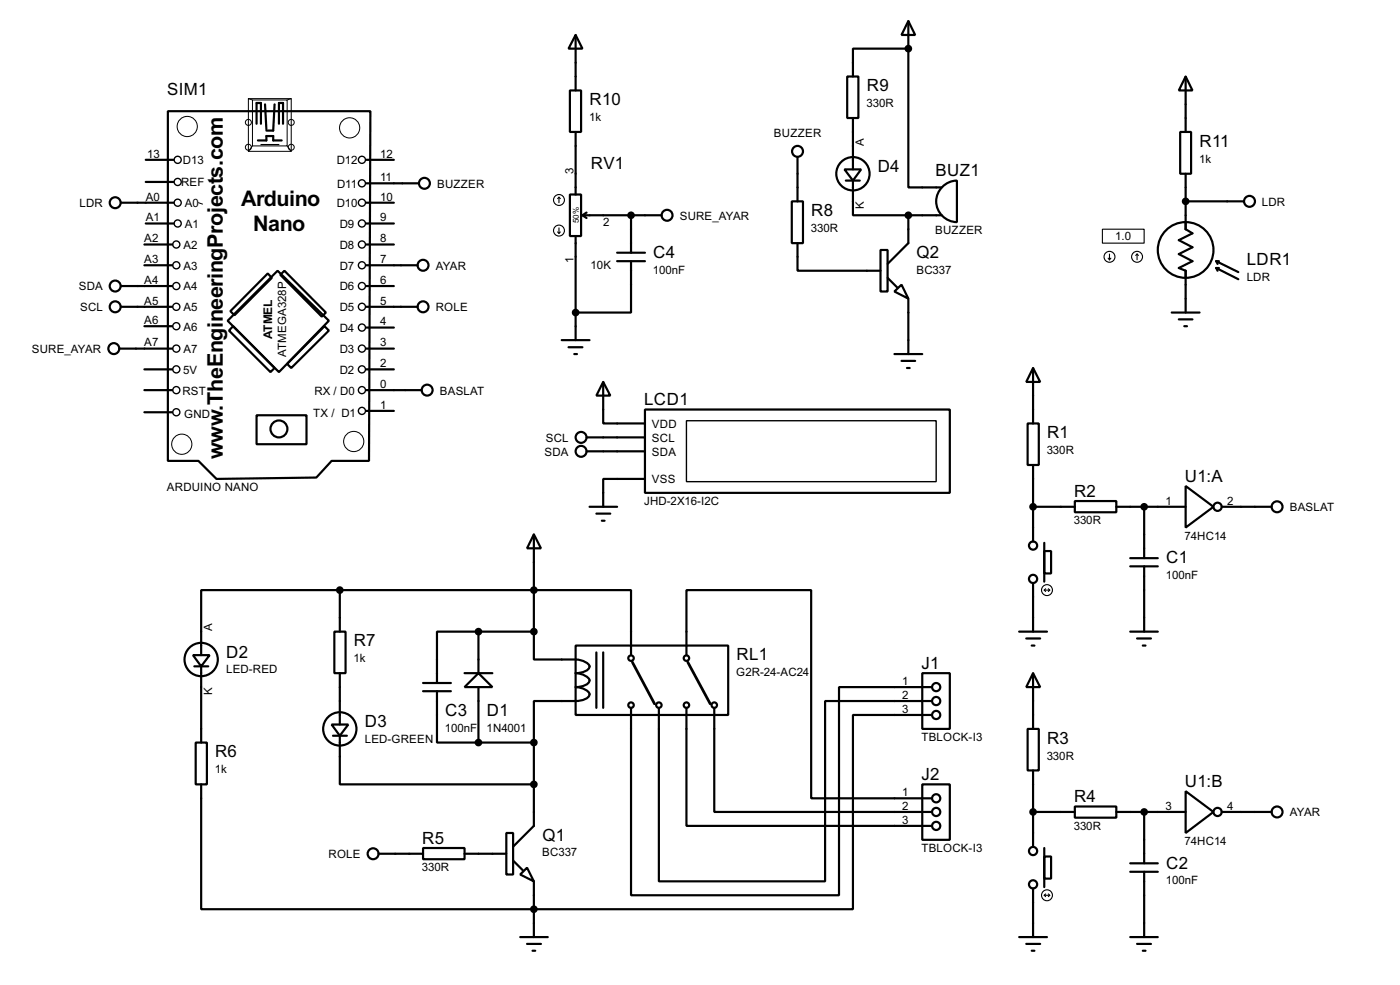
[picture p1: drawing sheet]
<svg xmlns="http://www.w3.org/2000/svg" width="256mm" height="180mm" viewBox="0 0 256 180" stroke-linecap="round" stroke-linejoin="round" font-family="sans-serif">
<g fill="none" stroke="#000" stroke-width=".4">
<path d="M48.6 19.1l.2 4.6M50.3 19.1l-.2 4.8h-1.3M104.4 16.6h2.1v7.6h-2.1zM105.5 6.4l1.2 2.5h-2.5zM105.5 6.4v10.2M155.2 14h2.1v7.6h-2.1zM166.4 3.9l1.3 2.5h-2.5zM166.4 8.9v25.4h6.1M166.4 8.9h-10.1v5.1M166.4 3.9v5M217.2 14l1.3 2.6h-2.5zM217.2 14v10.2"/>
<path d="M22.2 37.1h9.6M26.7 29.3h5.1M26.7 33.3h5.1M30.8 20.4h37.1l-.3 64h-6.8l-2.8 3-18.3 .3-3.3-3.3h-5.6zM47 22.7v-3.8h.8v3.8M47.3 25.7h1.5v-.8h1.3v.8h1.5M51.1 22.7v-3.8h.8v3.8M67.1 37.1h5.1M67.1 33.6h9.7M67.1 29.3h5.1M104.4 35.6h2.1v7.6h-2.1zM105.5 24.2v11.4"/>
<path d="M106.7 39.4h14.5M106.7 39.4l.8 .5M107.5 38.9l-.8 .5M115.6 39.4v6.9M145.1 36.9h2v7.6h-2zM146.1 28.8v8.1M154.7 31h3.1l-1.5 2.1zM155 33.1h2.5M156.3 33.1v6.3h10.1M156.3 21.6v9.4M166.4 39.4v5.1l-3.8 3.8M166.4 39.4h6.1"/>
<path d="M172.6 34.2a3.8 3.8 0 0 1 2.7-1.1v7.6a3.8 3.8 0 0 1-3.5-2.4 3.8 3.8 0 0 1 .8-4.1zM216.2 24.2h2v7.6h-2zM217.2 31.8v10.2l1.3 .7-2.5 1.3 2.5 1.3-2.5 1.2 2.5 1.3-2.5 1.3 1.2 .5v7.6M217.2 36.9h10.7M22.2 56.2h9.4M22.2 52.4h9.4M26.5 48.6h5.1M26.5 44.8h5.1M26.5 59.7h5.1M26.7 40.9h5.1M41.7 58.7l9.2-9.1 9.4 9.1-9.2 9.4zM42.7 59.7l7.6 7.7-.7 .7-7.6-7.6z"/>
<path d="M49.1 50.1l.7 .8-6.8 6.8-.8-.7zM51.4 50.3l.7-.7 7.6 7.6-.7 .8zM59.5 59.7l.8 .8-6.9 6.9-.8-.8zM67.1 48.6h9.4M67.1 56.2h9.4M67.1 52.4h5.1M67.1 60h5.1M67.1 44.8h5.1M67.1 40.9h5.1M105.5 43.2v19.1M113.1 46.3h5.1M113.1 47.8h5.1"/>
<path d="M115.6 47.8v9.4h-10.1M146.1 44.5v5.1h15.2M161.3 45.8h1.3v7.6h-1.3zM162.6 50.9l1.8 1.7M163.9 53.4l1.3-1.3 1.2 2.6zM166.4 54.7v10.1M214.7 57.2h5.1M216 58.5h2.5M217 59.7h.5M222.8 47.8h.5M222.8 49.1l4.1 2M222.8 49.1l.3 .5"/>
<path d="M222.8 49.1h.5M222.8 47.8l4.1 2M222.8 47.8l.3 .5M21.9 63.8h9.7M26.5 71.4h5.1M26.5 67.6h5.1M26.5 75.5h5.1M47 76h9.2v5.3h-9.2zM67.1 71.4h10.2M67.1 63.8h5.1M67.1 75.2h5.1M67.1 67.6h5.1"/>
<path d="M102.9 62.3h5.1M104.2 63.6h2.5M105.2 64.8h.5M110.5 69.9l1.3 2.5h-2.5zM110.5 69.9v7.6h7.7M118.2 75h55.8v15.2h-55.8zM163.9 64.8h5.1M165.2 66.1h2.5M166.2 67.4h.5M188.3 77.5h2v7.6h-2zM189.3 67.4l1.3 2.5h-2.6zM189.3 67.4v10.1"/>
<path d="M97.8 97.8l1.3 2.6h-2.5zM97.8 97.8v17.8M107.5 82.6h10.7M107.5 80.1h10.7M108 92.8h5.1M109.3 94h2.5M110.3 95.3h.5M118.2 87.7h-7.7v5.1M189.3 92.8h7.6M189.3 85.1v14M191.3 99.4v7.1M196.9 91.7h7.6v2.1h-7.6z"/>
<path d="M204.5 92.8h12.7M209.6 92.8v9.4M217.2 89l5.1 3.8-5.1 3.8zM223.8 92.8h9.2M35.4 119.9h3l-1.5 2.1zM61.3 115.6h2v7.6h-2zM62.3 108h-25.4v11.9M62.3 108h53.3v11.9M62.3 108v7.6M87.7 115.6h-7.6v9.4M87.7 115.6v7.6M87.7 115.6h10.1"/>
<path d="M97.8 115.6v5.1h5.1a7.1 7.1 0 0 1 4.3 .4l.7 .6a.87 .87 0 0 1-.7 1.2l-1.7 .3a2.76 2.76 0 0 1 2.5 1.3 1.5 1.5 0 0 1-1.3 1.1l-1.2 .2a2.67 2.67 0 0 1 2.5 1.3 1.5 1.5 0 0 1-1.3 1l-1.2 .2h-7.7v7.6M105.5 118.2h27.9v12.7h-27.9zM109.3 119.4v10.2M110.5 119.4v10.2M125.8 119.9v-11.9h22.8v38.1h22.1M186.7 115.6h5.1M188 116.9h2.6M189 118.2h.5M189.3 106.7v8.9M191.3 100.9h1.3v4.1h-1.3zM207.1 115.6h5M207.1 102.2h5"/>
<path d="M207.1 103.7h5M208.3 116.9h2.6M209.4 118.2h.5M209.6 103.7v11.9M35.6 122h2.6M35.9 135.9h2v7.7h-2zM36.9 122v13.9M60.8 132.6h3l-1.5 2.1zM61 134.7h2.6M62.3 134.7v8.9h35.5M62.3 123.2v9.4M77.5 125h5.1"/>
<path d="M77.5 126.5h5.1M80.1 126.5v9.4h7.6M85.1 123.2h5.1M87.7 123.2l2.5 2.6h-5.1zM87.7 125.8v10.1M87.7 135.9h10.1M97.8 135.9v15.3l-3.8 3.8M125.8 129.6v21.6h44.9M130.9 129.6v19h39.8M169 123.2h5v10.2h-5zM170.7 130.9h-14.4v35.5h-119.4v-22.8M170.7 125.8h-17v38.1h-38.1v-34.3"/>
<path d="M170.7 128.3h-19.5v33h-30.5v-31.7M188.3 133.4h2v7.6h-2zM189.3 123.2l1.3 2.6h-2.6zM189.3 123.2v10.2M69.4 156.3h8.1M77.5 155.2h7.6v2.1h-7.6zM85.1 156.3h7.7M92.8 152.5h1.2v7.6h-1.2zM94 157.5l1.8 1.8M169 143.6h5v10.1h-5zM189.3 141v14M189.3 148.6h7.6"/>
<path d="M191.3 156.8h1.3v4h-1.3zM191.3 155.2v7.2M196.9 147.6h7.6v2.1h-7.6zM204.5 148.6h12.7M207.1 158h5M207.1 159.6h5M209.6 148.6v9.4M209.6 159.6v11.9M217.2 144.8l5.1 3.8-5.1 3.9zM223.8 148.6h9.2M95.3 160.1l1.3-1.3 1.2 2.5zM95.3 171.5h5.1"/>
<path d="M96.6 172.8h2.5M97.6 174h.5M97.8 161.3v10.2M186.7 171.5h5.1M188 172.8h2.6M189 174h.5M189.3 162.6v8.9M207.1 171.5h5M208.3 172.8h2.6M209.4 174h.5"/>
<circle cx="21.1" cy="37.1" r="1"/>
<circle cx="77.7" cy="33.6" r="1"/>
<circle cx="122.2" cy="39.4" r="1"/>
<circle cx="146.1" cy="27.7" r="1"/>
<circle cx="156.2" cy="31.8" r="3.1"/>
<circle cx="228.9" cy="36.9" r="1"/>
<circle cx="21.1" cy="52.4" r="1"/>
<circle cx="21.1" cy="56.2" r="1"/>
<circle cx="77.5" cy="48.6" r="1"/>
<circle cx="77.5" cy="56.2" r="1"/>
<circle cx="217.2" cy="45.8" r="5.1"/>
<circle cx="20.8" cy="63.8" r="1"/>
<circle cx="51.1" cy="78.5" r="1.55"/>
<circle cx="78.2" cy="71.4" r="1"/>
<circle cx="106.4" cy="82.6" r="1"/>
<circle cx="106.4" cy="80.1" r="1"/>
<circle cx="189.2" cy="99.9" r=".75"/>
<circle cx="223" cy="92.8" r=".75"/>
<circle cx="233.9" cy="92.8" r="1"/>
<circle cx="189.2" cy="106" r=".75"/>
<circle cx="36.8" cy="120.7" r="3.1"/>
<circle cx="62.2" cy="133.4" r="3.1"/>
<circle cx="115.6" cy="120.5" r=".5"/>
<circle cx="115.6" cy="129.1" r=".5"/>
<circle cx="120.7" cy="129.1" r=".5"/>
<circle cx="125.7" cy="120.5" r=".5"/>
<circle cx="125.7" cy="129.1" r=".5"/>
<circle cx="130.8" cy="129.1" r=".5"/>
<circle cx="171.5" cy="125.8" r=".75"/>
<circle cx="171.5" cy="128.3" r=".75"/>
<circle cx="171.5" cy="130.9" r=".75"/>
<circle cx="68.3" cy="156.3" r="1"/>
<circle cx="171.5" cy="146.1" r=".75"/>
<circle cx="171.5" cy="148.6" r=".75"/>
<circle cx="171.5" cy="151.2" r=".75"/>
<circle cx="189.2" cy="155.8" r=".75"/>
<circle cx="223" cy="148.6" r=".75"/>
<circle cx="233.9" cy="148.6" r="1"/>
<circle cx="189.2" cy="161.9" r=".75"/>
</g>
<circle cx="166.4" cy="8.9" r=".2" fill="#000"/>
<g fill="none" stroke="#000" stroke-width=".18">
<path d="M45.5 18.1h7.9v9.6h-7.9zM45.5 18.1l.8 .2M46.3 18.3h6.3v8.4h-6.3zM53.4 18.1l-.8 .2M36.4 37.1l.7 .3M46.3 26.7l-.8 1M52.6 26.7l.8 1"/>
<circle cx="34.3" cy="23.2" r="1.85"/>
<circle cx="45.5" cy="27" r=".55"/>
<circle cx="45.5" cy="22.4" r=".55"/>
<circle cx="53.3" cy="22.4" r=".55"/>
<circle cx="53.3" cy="27" r=".55"/>
<circle cx="64" cy="23.4" r="1.85"/>
<circle cx="33.3" cy="81.3" r="1.85"/>
<circle cx="64.8" cy="80.8" r="1.85"/>
</g>
<g fill="none" stroke="#000" stroke-width=".25">
<path d="M125.8 77h45.7v11.2h-45.7z"/>
<circle cx="32.5" cy="29.3" r=".65"/>
<circle cx="32.5" cy="33.3" r=".65"/>
<circle cx="32.5" cy="37.1" r=".65"/>
<circle cx="66.3" cy="29.3" r=".65"/>
<circle cx="66.3" cy="33.6" r=".65"/>
<circle cx="66.3" cy="37.1" r=".65"/>
<circle cx="32.3" cy="48.6" r=".65"/>
<circle cx="32.3" cy="52.4" r=".65"/>
<circle cx="32.3" cy="44.8" r=".65"/>
<circle cx="32.3" cy="59.7" r=".65"/>
<circle cx="32.3" cy="56.2" r=".65"/>
<circle cx="32.5" cy="40.9" r=".65"/>
<circle cx="66.3" cy="44.8" r=".65"/>
<circle cx="66.3" cy="52.4" r=".65"/>
<circle cx="66.3" cy="60" r=".65"/>
<circle cx="66.3" cy="40.9" r=".65"/>
<circle cx="66.3" cy="48.6" r=".65"/>
<circle cx="66.3" cy="56.2" r=".65"/>
<circle cx="32.3" cy="67.6" r=".65"/>
<circle cx="32.3" cy="63.8" r=".65"/>
<circle cx="32.3" cy="71.4" r=".65"/>
<circle cx="32.3" cy="75.5" r=".65"/>
<circle cx="66.3" cy="63.8" r=".65"/>
<circle cx="66.3" cy="75.2" r=".65"/>
<circle cx="66.3" cy="71.4" r=".65"/>
<circle cx="66.3" cy="67.6" r=".65"/>
</g>
<g fill="none" stroke="#000" stroke-width=".2">
<path d="M47.8 26.5h3.3M102.4 36.1l-.2 .3M102.4 36.1l.3 .3M102.4 36.1v1M102.2 42.5l.2 .2M102.4 41.7v1M102.7 42.5l-.3 .2M202 42h7.6v2.5h-7.6zM203 47.3l.3 .3M203.3 46.5v1.1M203.5 47.3l-.2 .3M208.3 46.5l-.2 .3"/>
<path d="M208.3 46.5l.3 .3M208.3 46.5v1.1M191.3 108h1M191.3 108l.3 .3M191.6 107.8l-.3 .2M192.1 107.8l.2 .2M192.3 108l-.2 .3M191.3 163.9h1M191.3 163.9l.3 .2M191.6 163.6l-.3 .3M192.1 163.6l.2 .3M192.3 163.9l-.2 .2"/>
<circle cx="102.4" cy="36.6" r="1"/>
<circle cx="102.4" cy="42.2" r="1"/>
<circle cx="203.2" cy="47" r="1"/>
<circle cx="208.3" cy="47" r="1"/>
<circle cx="191.8" cy="108" r="1"/>
<circle cx="191.8" cy="163.9" r="1"/>
</g>
<g fill="#000" stroke="#000" stroke-width=".4">
<circle cx="166.4" cy="8.9" r=".5"/>
<circle cx="115.6" cy="39.4" r=".5"/>
<circle cx="166.4" cy="39.4" r=".5"/>
<circle cx="217.2" cy="36.9" r=".5"/>
<circle cx="105.4" cy="57.2" r=".5"/>
<circle cx="189.2" cy="92.8" r=".5"/>
<circle cx="209.6" cy="92.8" r=".5"/>
<circle cx="62.2" cy="108" r=".5"/>
<circle cx="87.6" cy="115.6" r=".5"/>
<circle cx="97.8" cy="108" r=".5"/>
<circle cx="97.8" cy="115.6" r=".5"/>
<circle cx="87.6" cy="135.9" r=".5"/>
<circle cx="97.8" cy="135.9" r=".5"/>
<circle cx="97.8" cy="143.6" r=".5"/>
<circle cx="189.2" cy="148.6" r=".5"/>
<circle cx="209.6" cy="148.6" r=".5"/>
<circle cx="97.8" cy="166.4" r=".5"/>
</g>
<path d="M115.9 121.2l4 7.6M126 121.2l4.1 7.6" fill="none" stroke="#000" stroke-width=".5"/>
<g font-size="4.4">
<text x="44.2" y="37.7">Arduino</text>
<text x="46.4" y="42.3">Nano</text>
<text x="40.8" y="75.2" transform="rotate(-90 40.8 75.2)">.TheEngineeringProjects.com</text>
<text x="40.8" y="84" transform="rotate(-90 40.8 84)">w</text>
</g>
<g font-size="3.5">
<text x="30.6" y="17.4">SIM1</text>
<text x="158.8" y="16.7">R9</text>
<text x="108" y="19.2">R10</text>
<text x="219.8" y="26.8">R11</text>
<text x="108.3" y="31">RV1</text>
<text x="160.8" y="31.4">D4</text>
<text x="171.4" y="32.3">BUZ1</text>
<text x="148.6" y="39.5">R8</text>
<text x="119.7" y="47.2">C4</text>
<text x="167.9" y="47.2">Q2</text>
<text x="228.4" y="48.5">LDR1</text>
<text x="118" y="74.1">LCD1</text>
<text x="191.8" y="80.2">R1</text>
<text x="217.1" y="88.2">U1:A</text>
<text x="196.8" y="90.9">R2</text>
<text x="213.7" y="103.1">C1</text>
<text x="64.8" y="118.3">R7</text>
<text x="41.5" y="120.4">D2</text>
<text x="134.9" y="120.9">RL1</text>
<text x="168.8" y="122.4">J1</text>
<text x="81.6" y="131">C3</text>
<text x="89.2" y="131">D1</text>
<text x="66.9" y="133.1">D3</text>
<text x="191.8" y="136.1">R3</text>
<text x="39.4" y="138.6">R6</text>
<text x="168.8" y="142.8">J2</text>
<text x="196.8" y="146.8">R4</text>
<text x="217.1" y="144">U1:B</text>
<text x="77.4" y="154.4">R5</text>
<text x="99.4" y="153.9">Q1</text>
<text x="213.7" y="159">C2</text>
</g>
<text font-size="2.5" x="49.9" y="62.1" transform="rotate(-90 49.9 62.1)">ATMEL</text>
<g font-size="2.4">
<text x="107.9" y="22.2">1k</text>
<text x="158.8" y="19.6">330R</text>
<text x="27" y="28.9">13</text>
<text x="69.7" y="28.9">12</text>
<text x="141.8" y="25">BUZZER</text>
<text x="158.3" y="26.7" transform="rotate(-90 158.3 26.7)">A</text>
<text x="219.7" y="29.8">1k</text>
<text x="33.2" y="34.1">REF</text>
<text x="33.5" y="30">D13</text>
<text x="61.7" y="30">D12</text>
<text x="61.7" y="34.4">D11</text>
<text x="69.7" y="33.2">11</text>
<text x="80.1" y="34.4">BUZZER</text>
<text x="105.1" y="31.8" transform="rotate(-90 105.1 31.8)">3</text>
<text x="14.6" y="37.9">LDR</text>
<text x="26.7" y="40.5">A1</text>
<text x="26.7" y="36.7">A0</text>
<text x="33.8" y="41.7">A1</text>
<text x="33.8" y="37.9">A0</text>
<text x="61.7" y="37.9">D10</text>
<text x="62.2" y="41.7">D9</text>
<text x="69.7" y="40.5">9</text>
<text x="69.7" y="36.7">10</text>
<text x="110.5" y="41.4">2</text>
<text x="124.5" y="40.2">SURE_AYAR</text>
<text x="158.3" y="38.3" transform="rotate(-90 158.3 38.3)">K</text>
<text x="231.2" y="37.7">LDR</text>
<text x="26.4" y="44.4">A2</text>
<text x="33.6" y="45.5">A2</text>
<text x="62.2" y="45.5">D8</text>
<text x="69.7" y="44.4">8</text>
<text x="148.6" y="42.5">330R</text>
<text x="171.3" y="42.9">BUZZER</text>
<text x="204.3" y="44">1.0</text>
<text x="14.4" y="53.2">SDA</text>
<text x="26.4" y="52">A4</text>
<text x="26.4" y="48.2">A3</text>
<text x="33.6" y="53.2">A4</text>
<text x="33.6" y="49.4">A3</text>
<text x="62.2" y="49.4">D7</text>
<text x="62.2" y="53.2">D6</text>
<text x="69.7" y="52">6</text>
<text x="69.7" y="48.2">7</text>
<text x="79.8" y="49.4">AYAR</text>
<text x="105.1" y="48.2" transform="rotate(-90 105.1 48.2)">1</text>
<text x="108.2" y="49.2">10K</text>
<text x="119.6" y="50.1">100nF</text>
<text x="167.9" y="50.1">BC337</text>
<text x="228.4" y="51.4">LDR</text>
<text x="14.7" y="57">SCL</text>
<text x="26.4" y="55.7">A5</text>
<text x="26.4" y="59.3">A6</text>
<text x="33.6" y="57">A5</text>
<text x="62.2" y="57">D5</text>
<text x="69.7" y="59.6">4</text>
<text x="69.7" y="55.7">5</text>
<text x="79.8" y="57">ROLE</text>
<text x="5.8" y="64.6">SURE_AYAR</text>
<text x="26.4" y="63.4">A7</text>
<text x="33.6" y="64.6">A7</text>
<text x="33.6" y="60.5">A6</text>
<text x="52.4" y="65.4" transform="rotate(-90 52.4 65.4)">ATMEGA328P</text>
<text x="62.2" y="60.7">D4</text>
<text x="62.2" y="64.6">D3</text>
<text x="69.7" y="63.4">3</text>
<text x="33.6" y="68.4">5V</text>
<text x="62.2" y="68.4">D2</text>
<text x="69.7" y="71">0</text>
<text x="69.7" y="67.2">2</text>
<text x="33.4" y="72.2">RST</text>
<text x="33.7" y="76.5">GND</text>
<text x="57.4" y="76.2">TX / D1</text>
<text x="57.6" y="72.2">RX / D0</text>
<text x="69.7" y="74.8">1</text>
<text x="80.6" y="72.2">BASLAT</text>
<text x="99.7" y="83.4">SDA</text>
<text x="100" y="80.8">SCL</text>
<text x="119.4" y="80.8">SCL</text>
<text x="119.4" y="78.3">VDD</text>
<text x="119.4" y="83.4">SDA</text>
<text x="191.8" y="83.1">330R</text>
<text x="30.6" y="89.9">ARDUINO NANO</text>
<text x="119.4" y="88.5">VSS</text>
<text x="118" y="92.4">JHD-2X16-I2C</text>
<text x="196.7" y="96">330R</text>
<text x="213.5" y="92.4">1</text>
<text x="224.8" y="92.4">2</text>
<text x="236.3" y="93.6">BASLAT</text>
<text x="217" y="98.8">74HC14</text>
<text x="213.6" y="106">100nF</text>
<text x="38.9" y="115.6" transform="rotate(-90 38.9 115.6)">A</text>
<text x="41.4" y="123.3">LED-RED</text>
<text x="64.8" y="121.2">1k</text>
<text x="134.9" y="123.8">G2R-24-AC24</text>
<text x="165.3" y="125.4">1</text>
<text x="38.9" y="127.2" transform="rotate(-90 38.9 127.2)">K</text>
<text x="165.3" y="127.9">2</text>
<text x="165.3" y="130.5">3</text>
<text x="66.8" y="136">LED-GREEN</text>
<text x="81.5" y="133.9">100nF</text>
<text x="89.2" y="133.9">1N4001</text>
<text x="168.8" y="135.6">TBLOCK-I3</text>
<text x="39.4" y="141.6">1k</text>
<text x="191.8" y="139">330R</text>
<text x="165.3" y="145.7">1</text>
<text x="165.3" y="148.2">2</text>
<text x="213.5" y="148.2">3</text>
<text x="224.8" y="148.2">4</text>
<text x="236.3" y="149.4">AYAR</text>
<text x="165.3" y="150.8">3</text>
<text x="168.8" y="155.9">TBLOCK-I3</text>
<text x="196.7" y="151.9">330R</text>
<text x="217" y="154.7">74HC14</text>
<text x="60.2" y="157.1">ROLE</text>
<text x="77.3" y="159.5">330R</text>
<text x="99.3" y="156.8">BC337</text>
<text x="213.6" y="161.9">100nF</text>
</g>
<text font-size="1.7" x="106.1" y="40.8" transform="rotate(-90 106.1 40.8)">50%</text>
</svg>
